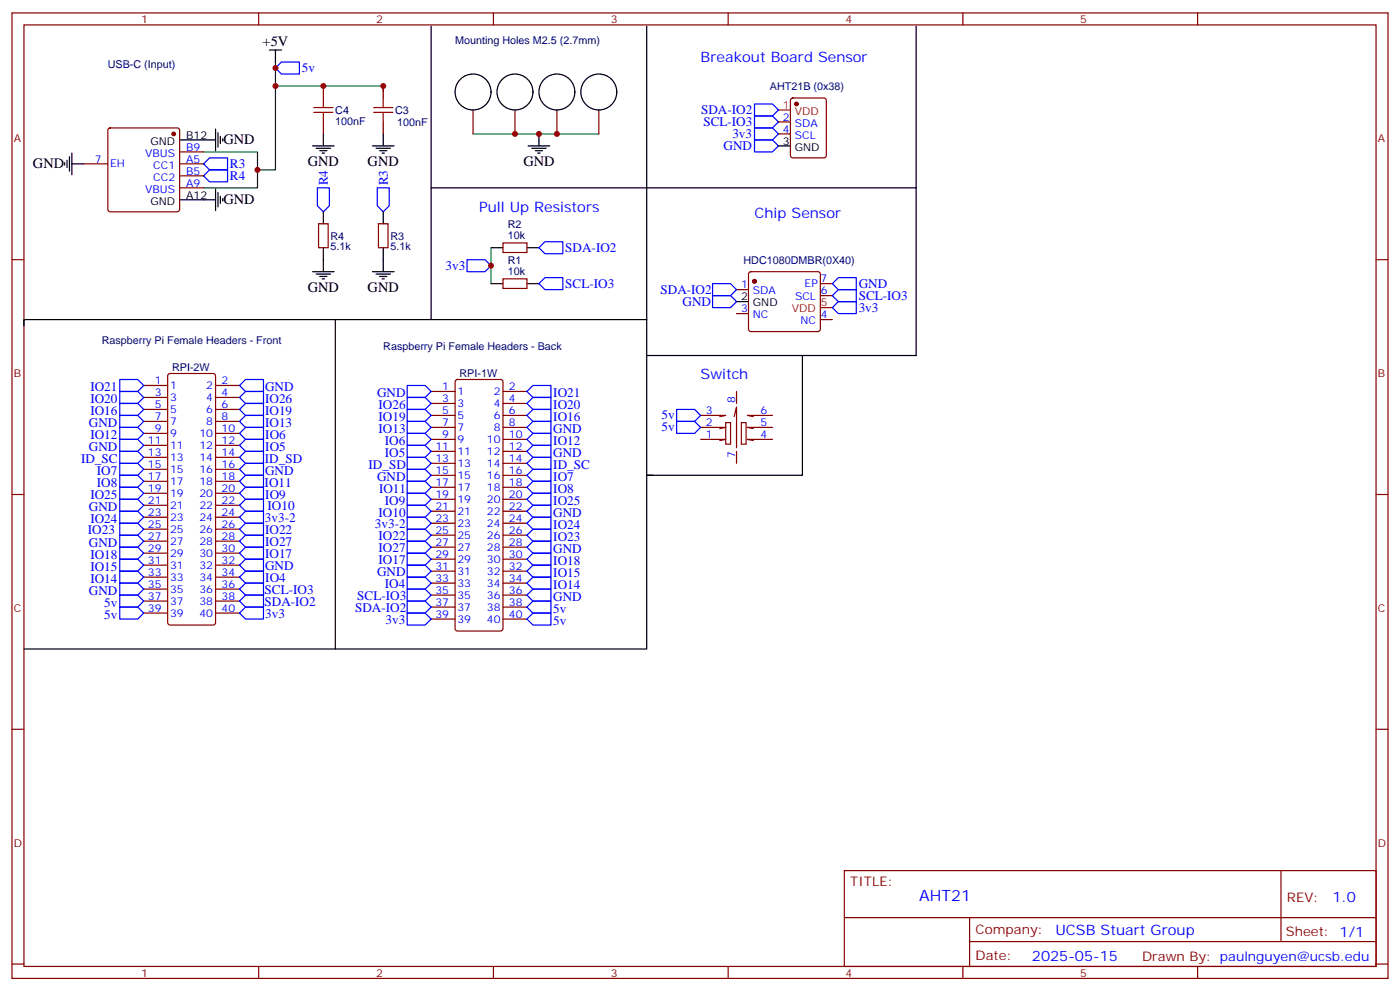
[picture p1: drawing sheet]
<svg xmlns="http://www.w3.org/2000/svg" width="412mm" height="292mm" viewBox="0 0 412 292" stroke-linecap="round" stroke-linejoin="round" font-family="sans-serif">
<g fill="none" stroke="#000" stroke-width=".35">
<path d="M79.4 14.7h3.5M81.1 14.7v3.6M127 7.7v86.4h-119.9v1.8M190.5 7.7v47.6h-63.5M269.9 7.7v47.6h-79.4v49.4h79.4v-49.4M63.5 38v6.4M64.2 39.1v4.2M95.2 39.4v3.6M112.9 39.4v3.6M158.7 39.4v3.6M19 47.9v.7M19.8 47.2v2.1"/>
<path d="M20.5 46.1v4.3M21.2 48.3h3.5M21.2 45.1v6.3M52.9 41.2h10.6M52.9 58.8h10.6M63.5 55.7v6.3M64.2 56.7v4.3M64.9 40.1v2.2M64.9 57.8v2.1M65.6 40.9v.7M65.6 58.5v.7M92.1 43h6.3"/>
<path d="M93.1 43.7h4.3M94.2 44.4h2.1M94.9 45.1h.7M109.7 43h6.4M110.8 43.7h4.2M111.8 44.4h2.1M112.5 45.1h.7M155.6 43h6.3M156.6 43.7h4.3M157.7 44.4h2.1M158.4 45.1h.7M229.3 43h3.5"/>
<path d="M95.2 62.4v3.5M95.2 73v7M112.9 62.4v3.5M112.9 73v7M144.6 73h3.6M155.2 73h3.5M92.1 80h6.3M93.1 80.7h4.3M94.2 81.4h2.1M94.9 82.1h.7M98.8 94.1v97M109.7 80h6.4"/>
<path d="M110.8 80.7h4.2M111.8 81.4h2.1M112.5 82.1h.7M127 94.1h63.5M144.6 83.5h3.6M155.2 83.5h3.5M217 88.8h3.5M190.5 104.7v86.4h-183.4M236.4 104.7v35.3h-45.9h1.8"/>
<circle cx="139.3" cy="27.1" r="5.3"/>
<circle cx="151.7" cy="27.1" r="5.3"/>
<circle cx="164" cy="27.1" r="5.3"/>
<circle cx="176.4" cy="27.1" r="5.3"/>
</g>
<g fill="none" stroke="#00f" stroke-width=".35">
<path d="M82.9 18.3h5.3v3.5h-5.3l-1.8-1.8zM222.2 34.1h5.3l1.8 1.8-1.8 1.8h-5.3zM222.2 37.7h5.3l1.8 1.7-1.8 1.8h-5.3zM222.2 30.6h5.3l1.8 1.8-1.8 1.7h-5.3zM60 51.8l1.7-1.8h5.3v3.6h-5.3zM60 48.3l1.7-1.8h5.3v3.5h-5.3zM93.5 55.3h3.5v5.3l-1.8 1.8-1.7-1.8zM111.1 55.3h3.6v5.3l-1.8 1.8-1.8-1.8zM222.2 41.2h5.3l1.8 1.8-1.8 1.7h-5.3zM137.6 76.5h5.3l1.7 1.7-1.7 1.8h-5.3zM158.7 73l1.8-1.8h5.3v3.5h-5.3zM158.7 83.5l1.8-1.7h5.3v3.5h-5.3z"/>
<path d="M209.9 87.1h5.3l1.8 1.7-1.8 1.8h-5.3zM209.9 83.5h5.3l1.8 1.8-1.8 1.8h-5.3zM245.2 87.1l1.7-1.8h5.3v3.5h-5.3zM245.2 83.5l1.7-1.7h5.3v3.5h-5.3zM245.2 90.6l1.7-1.8h5.3v3.6h-5.3zM35.3 118.8h5.3l1.7 1.8-1.7 1.7h-5.3zM35.3 115.3h5.3l1.7 1.8-1.7 1.7h-5.3zM35.3 111.8h5.3l1.7 1.7-1.7 1.8h-5.3zM70.6 117.1l1.7-1.8h5.3v3.5h-5.3zM70.6 113.5l1.7-1.7h5.3v3.5h-5.3zM119.9 113.5h5.3l1.8 1.8-1.8 1.8h-5.3zM119.9 117.1h5.3l1.8 1.7-1.8 1.8h-5.3z"/>
<path d="M157 113.5h5.3v3.6h-5.3l-1.8-1.8zM157 117.1h5.3v3.5h-5.3l-1.8-1.8zM35.3 129.4h5.3l1.7 1.8-1.7 1.7h-5.3zM35.3 132.9h5.3l1.7 1.8-1.7 1.8h-5.3zM35.3 122.3h5.3l1.7 1.8-1.7 1.8h-5.3zM35.3 136.5h5.3l1.7 1.7-1.7 1.8h-5.3zM35.3 140h5.3l1.7 1.7-1.7 1.8h-5.3zM35.3 125.9h5.3l1.7 1.7-1.7 1.8h-5.3zM70.6 134.7l1.7-1.8h5.3v3.6h-5.3zM70.6 120.6l1.7-1.8h5.3v3.5h-5.3zM70.6 124.1l1.7-1.8h5.3v3.6h-5.3zM70.6 127.6l1.7-1.7h5.3v3.5h-5.3z"/>
<path d="M70.6 131.2l1.7-1.8h5.3v3.5h-5.3zM70.6 138.2l1.7-1.7h5.3v3.5h-5.3zM119.9 138.2h5.3l1.8 1.8-1.8 1.7h-5.3zM119.9 134.7h5.3l1.8 1.8-1.8 1.7h-5.3zM119.9 131.2h5.3l1.8 1.7-1.8 1.8h-5.3zM119.9 127.6h5.3l1.8 1.8-1.8 1.8h-5.3zM119.9 124.1h5.3l1.8 1.8-1.8 1.7h-5.3zM119.9 120.6h5.3l1.8 1.7-1.8 1.8h-5.3zM157 124.1h5.3v3.5h-5.3l-1.8-1.7zM157 120.6h5.3v3.5h-5.3l-1.8-1.8zM157 127.6h5.3v3.6h-5.3l-1.8-1.8zM157 131.2h5.3v3.5h-5.3l-1.8-1.8z"/>
<path d="M157 134.7h5.3v3.5h-5.3l-1.8-1.7zM157 138.2h5.3v3.5h-5.3l-1.8-1.7zM199.3 120.6h5.3l1.8 1.7-1.8 1.8h-5.3zM199.3 124.1h5.3l1.8 1.8-1.8 1.7h-5.3zM35.3 157.6h5.3l1.7 1.8-1.7 1.7h-5.3zM35.3 147h5.3l1.7 1.8-1.7 1.8h-5.3zM35.3 154.1h5.3l1.7 1.8-1.7 1.7h-5.3zM35.3 150.6h5.3l1.7 1.7-1.7 1.8h-5.3zM35.3 143.5h5.3l1.7 1.8-1.7 1.7h-5.3zM70.6 152.3l1.7-1.7h5.3v3.5h-5.3zM70.6 141.7l1.7-1.7h5.3v3.5h-5.3zM70.6 145.3l1.7-1.8h5.3v3.5h-5.3z"/>
<path d="M70.6 148.8l1.7-1.8h5.3v3.6h-5.3zM70.6 159.4l1.7-1.8h5.3v3.5h-5.3zM72.3 154.1h5.3v3.5h-5.3l-1.7-1.7zM119.9 159.4h5.3l1.8 1.7-1.8 1.8h-5.3zM119.9 155.9h5.3l1.8 1.7-1.8 1.8h-5.3zM119.9 152.3h5.3l1.8 1.8-1.8 1.8h-5.3zM119.9 148.8h5.3l1.8 1.8-1.8 1.7h-5.3zM119.9 145.3h5.3l1.8 1.7-1.8 1.8h-5.3zM119.9 141.7h5.3l1.8 1.8-1.8 1.8h-5.3zM157 141.7h5.3v3.6h-5.3l-1.8-1.8zM157 145.3h5.3v3.5h-5.3l-1.8-1.8zM157 148.8h5.3v3.5h-5.3l-1.8-1.7z"/>
<path d="M157 152.3h5.3v3.6h-5.3l-1.8-1.8zM157 155.9h5.3v3.5h-5.3l-1.8-1.8zM157 159.4h5.3v3.5h-5.3l-1.8-1.8zM35.3 171.7h5.3l1.7 1.8-1.7 1.8h-5.3zM35.3 178.8h5.3l1.7 1.8-1.7 1.7h-5.3zM35.3 175.3h5.3l1.7 1.7-1.7 1.8h-5.3zM35.3 168.2h5.3l1.7 1.8-1.7 1.7h-5.3zM35.3 161.1h5.3l1.7 1.8-1.7 1.8h-5.3zM35.3 164.7h5.3l1.7 1.7-1.7 1.8h-5.3zM70.6 173.5l1.7-1.8h5.3v3.6h-5.3zM70.6 177l1.7-1.7h5.3v3.5h-5.3zM70.6 162.9l1.7-1.8h5.3v3.6h-5.3z"/>
<path d="M70.6 166.4l1.7-1.7h5.3v3.5h-5.3zM70.6 170l1.7-1.8h5.3v3.5h-5.3zM119.9 173.5h5.3l1.8 1.8-1.8 1.7h-5.3zM119.9 177h5.3l1.8 1.8-1.8 1.8h-5.3zM119.9 170h5.3l1.8 1.7-1.8 1.8h-5.3zM119.9 166.4h5.3l1.8 1.8-1.8 1.8h-5.3zM119.9 162.9h5.3l1.8 1.8-1.8 1.7h-5.3zM155.2 171.7l1.8-1.7h5.3v3.5h-5.3zM157 166.4h5.3v3.6h-5.3l-1.8-1.8zM157 162.9h5.3v3.5h-5.3l-1.8-1.7zM157 173.5h5.3v3.5h-5.3l-1.8-1.7zM157 177h5.3v3.6h-5.3l-1.8-1.8z"/>
<path d="M70.6 180.6l1.7-1.8h5.3v3.5h-5.3zM119.9 180.6h5.3l1.8 1.7-1.8 1.8h-5.3zM157 180.6h5.3v3.5h-5.3l-1.8-1.8z"/>
</g>
<path d="M81.1 18.3v31.7h-5.3M81.1 25.3h31.8v1.8M139.3 39.4h37.1M60 44.7h15.8v10.6h-15.8M144.6 73v10.5" fill="none" stroke="#008700" stroke-width=".35"/>
<path d="M92.4 31.7h5.7M92.4 33.1h5.7M95.2 28.9v2.8M95.2 33.1v2.8M110.1 31.7h5.6M110.1 33.1h5.6M112.9 28.9v2.8M112.9 33.1v2.8" fill="none" stroke="#a10000" stroke-width=".35"/>
<g fill="none" stroke="#870000" stroke-width=".35">
<path d="M3.5 3.8h405.4v284.3h-405.4zM7.1 7.3h398.2v277.3h-398.2zM76.2 3.8v3.5M145.3 3.8v3.5M214.5 3.8v3.5M283.6 3.8v3.5M352.8 3.8v3.5M32 37.9l.5-.2h19.7l.5 .2 .2 .5v23.3l-.2 .5-.5 .2h-19.7l-.5-.3-.3-.4v-23.3zM95.2 25.3v3.6M95.2 35.9v3.5M112.9 25.3v3.6M112.9 35.9v3.5"/>
<path d="M139.3 32.4v7M151.7 32.4v7M164 32.4v7M176.4 32.4v7M229.3 39.4h3.5M229.3 35.9h3.5M233.1 29.1l.4-.2h9.2l.7 .4v16.5l-.4 .6-9.5 .1-.6-.5-.1-16.4zM24.7 48.3h7M52.9 48.3h7.1M52.9 55.3h7.1M52.9 51.8h7.1M52.9 44.7h7.1"/>
<path d="M3.5 76.5h3.6M93.8 65.9h2.9v7.1h-2.9zM111.5 65.9h2.8v7.1h-2.8zM148.2 71.5h7v2.9h-7zM405.3 76.5h3.6M148.2 82.1h7v2.8h-7zM217 85.3h3.5M217 92.4h3.5M220.7 80.2l.5-.2h19.7l.5 .2 .3 .5v16.2l-.3 .5-.5 .2h-19.7l-.5-.2-.2-.5v-16.2zM241.7 94.1h3.5M241.7 87.1h3.5M241.7 83.5h3.5"/>
<path d="M42.3 117.1h7.1M42.3 113.5h7.1M49.6 110.2l.5-.2h12.7l.5 .2 .2 .5v72.7l-.2 .5-.5 .2h-12.7l-.5-.3-.2-.4v-72.7zM63.5 117.1h7.1M63.5 113.5h7.1M127 118.8h7.1M127 115.3h7.1M134.3 112l.5-.2h12.7l.5 .2 .2 .5v72.6l-.3 .5-.4 .2h-12.7l-.5-.2-.2-.5v-72.6zM148.2 118.8h7M148.2 115.3h7M217 115.3v3.5M42.3 138.2h7.1"/>
<path d="M42.3 134.7h7.1M42.3 131.2h7.1M42.3 127.6h7.1M42.3 124.1h7.1M42.3 120.6h7.1M63.5 138.2h7.1M63.5 134.7h7.1M63.5 131.2h7.1M63.5 127.6h7.1M63.5 124.1h7.1M63.5 120.6h7.1M127 140h7.1"/>
<path d="M127 136.5h7.1M127 132.9h7.1M127 129.4h7.1M127 125.9h7.1M127 122.3h7.1M148.2 140h7M148.2 136.5h7M148.2 132.9h7M148.2 129.4h7M148.2 125.9h7M148.2 122.3h7M206.4 129.4h7.4l-1.8 .4"/>
<path d="M206.4 125.9h7.4l-1.8 .3M206.4 122.3h7.4l-1.8 .4M213.8 124.5h1.4v6.3h-1.4zM216.3 122.7l.7-2.8v12M217 132.9v3.6M218.4 124.5h1.4v6.3h-1.4zM227.5 129.4h-7.4l1.8 .4M227.5 125.9h-7.4l1.8 .3M227.5 122.3h-7.4l1.8 .4M3.5 145.6h3.6M42.3 159.4h7.1M42.3 155.9h7.1"/>
<path d="M42.3 152.3h7.1M42.3 148.8h7.1M42.3 145.3h7.1M42.3 141.7h7.1M63.5 159.4h7.1M63.5 155.9h7.1M63.5 152.3h7.1M63.5 148.8h7.1M63.5 145.3h7.1M63.5 141.7h7.1M127 157.6h7.1M127 154.1h7.1"/>
<path d="M127 150.6h7.1M127 147h7.1M127 143.5h7.1M148.2 157.6h7M148.2 154.1h7M148.2 150.6h7M148.2 147h7M148.2 143.5h7M405.3 145.6h3.6M42.3 177h7.1M42.3 173.5h7.1M42.3 170h7.1"/>
<path d="M42.3 166.4h7.1M42.3 162.9h7.1M63.5 177h7.1M63.5 173.5h7.1M63.5 170h7.1M63.5 166.4h7.1M63.5 162.9h7.1M127 178.8h7.1M127 175.3h7.1M127 171.7h7.1M127 168.2h7.1M127 164.7h7.1"/>
<path d="M127 161.1h7.1M148.2 178.8h7M148.2 175.3h7M148.2 171.7h7M148.2 168.2h7M148.2 164.7h7M148.2 161.1h7M42.3 180.6h7.1M63.5 180.6h7.1M127 182.3h7.1M148.2 182.3h7M3.5 214.8h3.6"/>
<path d="M405.3 214.8h3.6M248.7 256.4h156.6v28.2h-156.6zM377.3 256.4v20.9M248.7 270.2h156.5M285.6 277.3h119.6M285.6 270.2v14.2M3.5 283.9h3.6M76.2 284.6v3.5M145.3 284.6v3.5M214.5 284.6v3.5M283.6 284.6v3.5M352.8 284.6v3.5"/>
<path d="M405.3 283.9h3.6"/>
</g>
<g fill="#870000" stroke="#870000" stroke-width=".35">
<circle cx="51.2" cy="39.4" r=".53"/>
<circle cx="234.6" cy="30.6" r=".53"/>
<circle cx="222.2" cy="82.8" r=".53"/>
</g>
<path d="M229.3 32.4h3.5M241.7 90.6h3.5" fill="none" stroke="#f00" stroke-width=".35"/>
<g fill="#c00">
<circle cx="81.1" cy="20" r=".88"/>
<circle cx="81.1" cy="25.3" r=".88"/>
<circle cx="75.8" cy="50" r=".88"/>
<circle cx="112.9" cy="25.3" r=".88"/>
<circle cx="95.3" cy="25.3" r=".88"/>
<circle cx="158.8" cy="39.4" r=".88"/>
<circle cx="164" cy="39.4" r=".88"/>
<circle cx="151.7" cy="39.4" r=".88"/>
<circle cx="144.6" cy="78.2" r=".88"/>
</g>
<text font-size="4.6" fill="#00f" x="270.8" y="265.4">AHT21</text>
<g font-size="4.2">
<text x="77.4" y="13.7">+5V</text>
<text x="65.8" y="42.5">GND</text>
<text x="9.7" y="49.5">GND</text>
<text x="90.7" y="49">GND</text>
<text x="108.3" y="49">GND</text>
<text x="154.2" y="49">GND</text>
<text x="65.8" y="60.1">GND</text>
<text x="90.7" y="86">GND</text>
<text x="108.3" y="86.1">GND</text>
</g>
<g font-size="4.2" fill="#00f">
<text x="206.4" y="18.3">Breakout Board Sensor</text>
<text x="141.1" y="62.4">Pull Up Resistors</text>
<text x="222.2" y="64.1">Chip Sensor</text>
<text x="206.4" y="111.8">Switch</text>
<text x="392.5" y="265.7">1.0</text>
<text x="310.9" y="275.2">UCSB Stuart Group</text>
<text x="304" y="283">2025-05-15</text>
</g>
<g font-size="3.9" fill="#00f">
<text x="88.9" y="21.2">5v</text>
<text x="206.5" y="33.6">SDA-IO2</text>
<text x="207.2" y="37.2">SCL-IO3</text>
<text x="215.7" y="40.7">3v3</text>
<text x="213.2" y="44.2">GND</text>
<text x="67.7" y="53.1">R4</text>
<text x="67.7" y="49.6">R3</text>
<text x="96.6" y="54.6" transform="rotate(-90 96.6 54.6)">R4</text>
<text x="114.2" y="54.6" transform="rotate(-90 114.2 54.6)">R3</text>
<text x="166.5" y="74.3">SDA-IO2</text>
<text x="131.2" y="79.5">3v3</text>
<text x="166.5" y="84.8">SCL-IO3</text>
<text x="194.6" y="86.5">SDA-IO2</text>
<text x="252.9" y="88.3">SCL-IO3</text>
<text x="252.9" y="84.7">GND</text>
<text x="201" y="90.1">GND</text>
<text x="252.9" y="91.9">3v3</text>
<text x="26.6" y="118.7">IO20</text>
<text x="26.6" y="115.1">IO21</text>
<text x="78.1" y="115.1">GND</text>
<text x="78.1" y="118.6">IO26</text>
<text x="111.1" y="116.8">GND</text>
<text x="163" y="116.9">IO21</text>
<text x="26.2" y="125.7">GND</text>
<text x="26.6" y="122.2">IO16</text>
<text x="78.1" y="122.1">IO19</text>
<text x="78.1" y="125.7">IO13</text>
<text x="111.5" y="123.9">IO19</text>
<text x="111.5" y="120.4">IO26</text>
<text x="163" y="120.4">IO20</text>
<text x="163" y="124">IO16</text>
<text x="194.8" y="123.3">5v</text>
<text x="26.6" y="129.3">IO12</text>
<text x="78.2" y="129.2">IO6</text>
<text x="111.5" y="127.4">IO13</text>
<text x="113.4" y="131">IO6</text>
<text x="163" y="127.5">GND</text>
<text x="163" y="131">IO12</text>
<text x="194.8" y="126.9">5v</text>
<text x="23.9" y="136.3">ID_SC</text>
<text x="26.2" y="132.8">GND</text>
<text x="78" y="136.2">ID_SD</text>
<text x="78.2" y="132.7">IO5</text>
<text x="113.4" y="134.5">IO5</text>
<text x="163" y="134.5">GND</text>
<text x="28.6" y="139.8">IO7</text>
<text x="28.6" y="143.4">IO8</text>
<text x="78" y="143.3">IO11</text>
<text x="78.1" y="139.8">GND</text>
<text x="108.6" y="138">ID_SD</text>
<text x="111.1" y="141.5">GND</text>
<text x="163" y="138.1">ID_SC</text>
<text x="163" y="141.6">IO7</text>
<text x="26.6" y="146.9">IO25</text>
<text x="78.2" y="146.8">IO9</text>
<text x="111.6" y="145.1">IO11</text>
<text x="113.4" y="148.6">IO9</text>
<text x="163" y="145.1">IO8</text>
<text x="163" y="148.7">IO25</text>
<text x="26.2" y="150.4">GND</text>
<text x="26.6" y="154">IO24</text>
<text x="78.1" y="153.6">3v3-2</text>
<text x="78.8" y="150.2">IO10</text>
<text x="110.5" y="155.4">3v3-2</text>
<text x="111.5" y="152.1">IO10</text>
<text x="163" y="152.2">GND</text>
<text x="163" y="155.7">IO24</text>
<text x="25.9" y="157.3">IO23</text>
<text x="26.2" y="161">GND</text>
<text x="78.1" y="157.4">IO22</text>
<text x="78.1" y="160.9">IO27</text>
<text x="111.5" y="159.2">IO22</text>
<text x="163" y="159.2">IO23</text>
<text x="26.6" y="164.5">IO18</text>
<text x="78.1" y="168">GND</text>
<text x="78.1" y="164.5">IO17</text>
<text x="111.5" y="166.2">IO17</text>
<text x="111.5" y="162.7">IO27</text>
<text x="163" y="162.8">GND</text>
<text x="163" y="166.3">IO18</text>
<text x="26.6" y="171.6">IO14</text>
<text x="26.6" y="168.1">IO15</text>
<text x="78.2" y="171.5">IO4</text>
<text x="111.1" y="169.8">GND</text>
<text x="113.4" y="173.3">IO4</text>
<text x="163" y="169.8">IO15</text>
<text x="163" y="173.4">IO14</text>
<text x="26.2" y="175.1">GND</text>
<text x="30.7" y="178.6">5v</text>
<text x="77.9" y="178.6">SDA-IO2</text>
<text x="78" y="175">SCL-IO3</text>
<text x="105.2" y="176.8">SCL-IO3</text>
<text x="163" y="176.9">GND</text>
<text x="30.7" y="182.2">5v</text>
<text x="78.1" y="182.1">3v3</text>
<text x="104.6" y="180.3">SDA-IO2</text>
<text x="113.6" y="183.9">3v3</text>
<text x="163" y="180.4">5v</text>
<text x="163" y="183.9">5v</text>
</g>
<g font-size="3.9" fill="#800">
<text x="250.5" y="261">TITLE:</text>
<text x="379.1" y="265.7">REV:</text>
<text x="287.4" y="275.2">Company:</text>
<text x="378.7" y="275.8">Sheet: 1/1</text>
<text x="287.4" y="282.9">Date:</text>
<text x="336.4" y="282.9">Drawn By: paulnguyen@ucsb.edu</text>
</g>
<g font-size="3.2" fill="#800">
<text x="41.6" y="6.8">1</text>
<text x="110.8" y="6.8">2</text>
<text x="179.9" y="6.8">3</text>
<text x="249.1" y="6.8">4</text>
<text x="318.2" y="6.8">5</text>
<text x="4.1" y="41.9">A</text>
<text x="405.9" y="41.9">A</text>
<text x="4.1" y="111.1">B</text>
<text x="405.9" y="111.1">B</text>
<text x="4.1" y="180.2">C</text>
<text x="405.9" y="180.2">C</text>
<text x="4.1" y="249.3">D</text>
<text x="405.9" y="249.3">D</text>
<text x="41.6" y="287.6">1</text>
<text x="110.8" y="287.6">2</text>
<text x="179.9" y="287.6">3</text>
<text x="249.1" y="287.6">4</text>
<text x="318.2" y="287.6">5</text>
</g>
<g font-size="3.2" fill="#000080">
<text x="134.1" y="13">Mounting Holes M2.5 (2.7mm)</text>
<text x="31.7" y="20">USB-C (Input)</text>
<text x="226.8" y="26.5">AHT21B (0x38)</text>
<text x="98.8" y="33.5">C4</text>
<text x="116.4" y="33.5">C3</text>
<text x="98.8" y="36.7">100nF</text>
<text x="117" y="37.1">100nF</text>
<text x="97.4" y="70.6">R4</text>
<text x="115" y="70.6">R3</text>
<text x="149.6" y="70.5">10k</text>
<text x="149.6" y="67.3">R2</text>
<text x="97.4" y="73.7">5.1k</text>
<text x="115" y="73.7">5.1k</text>
<text x="149.6" y="77.8">R1</text>
<text x="219" y="77.6">HDC1080DMBR(0X40)</text>
<text x="149.6" y="81.1">10k</text>
<text x="30" y="101.2">Raspberry Pi Female Headers - Front</text>
<text x="112.9" y="102.9">Raspberry Pi Female Headers - Back</text>
<text x="50.7" y="109.3">RPI-2W</text>
<text x="135.4" y="111.1">RPI-1W</text>
</g>
<g font-size="3.2" fill="#00f">
<text x="230.6" y="35.6">2</text>
<text x="230.6" y="39.1">4</text>
<text x="234.1" y="40.9">SCL</text>
<text x="234.1" y="37.3">SDA</text>
<text x="28" y="47.9">7</text>
<text x="42.8" y="46.1">VBUS</text>
<text x="54.9" y="47.9">A5</text>
<text x="54.9" y="44.4">B9</text>
<text x="32.5" y="49.3">EH</text>
<text x="45.2" y="49.7">CC1</text>
<text x="45.2" y="53.2">CC2</text>
<text x="54.9" y="51.4">B5</text>
<text x="42.8" y="56.7">VBUS</text>
<text x="54.9" y="55">A9</text>
<text x="241.7" y="83.2">7</text>
<text x="218.3" y="84.9">1</text>
<text x="221.8" y="86.7">SDA</text>
<text x="234.2" y="88.5">SCL</text>
<text x="237" y="84.6">EP</text>
<text x="241.8" y="86.7">6</text>
<text x="218.3" y="92">3</text>
<text x="221.8" y="93.8">NC</text>
<text x="235.8" y="95.5">NC</text>
<text x="241.8" y="93.8">4</text>
<text x="45.6" y="113.2">1</text>
<text x="65.3" y="113.2">2</text>
<text x="45.6" y="116.7">3</text>
<text x="50.1" y="118.1">3</text>
<text x="50.1" y="114.6">1</text>
<text x="60.8" y="118.1">4</text>
<text x="60.8" y="114.6">2</text>
<text x="65.3" y="116.7">4</text>
<text x="130.3" y="118.5">3</text>
<text x="130.3" y="114.9">1</text>
<text x="134.8" y="119.9">3</text>
<text x="134.8" y="116.3">1</text>
<text x="145.4" y="119.9">4</text>
<text x="145.4" y="116.3">2</text>
<text x="149.9" y="118.5">4</text>
<text x="149.9" y="114.9">2</text>
<text x="216.6" y="118.8" transform="rotate(-90 216.6 118.8)">8</text>
<text x="45.6" y="123.8">7</text>
<text x="45.6" y="120.2">5</text>
<text x="50.1" y="125.2">7</text>
<text x="50.1" y="121.6">5</text>
<text x="60.8" y="125.2">8</text>
<text x="60.8" y="121.6">6</text>
<text x="65.3" y="123.8">8</text>
<text x="65.3" y="120.2">6</text>
<text x="130.3" y="125.5">7</text>
<text x="130.3" y="122">5</text>
<text x="134.8" y="123.4">5</text>
<text x="145.4" y="123.4">6</text>
<text x="149.9" y="125.5">8</text>
<text x="149.9" y="122">6</text>
<text x="207.9" y="125.5">2</text>
<text x="207.9" y="122">3</text>
<text x="224" y="125.5">5</text>
<text x="224" y="122">6</text>
<text x="43.6" y="130.8">11</text>
<text x="45.6" y="127.3">9</text>
<text x="50.1" y="128.7">9</text>
<text x="58.8" y="128.7">10</text>
<text x="65.3" y="130.8">12</text>
<text x="65.3" y="127.3">10</text>
<text x="130.3" y="129">9</text>
<text x="134.8" y="130.5">9</text>
<text x="134.8" y="126.9">7</text>
<text x="143.4" y="130.5">10</text>
<text x="145.4" y="126.9">8</text>
<text x="149.9" y="129">10</text>
<text x="207.9" y="129">1</text>
<text x="224" y="129">4</text>
<text x="43.6" y="137.9">15</text>
<text x="43.6" y="134.3">13</text>
<text x="50.1" y="135.7">13</text>
<text x="50.1" y="132.2">11</text>
<text x="58.8" y="135.7">14</text>
<text x="58.8" y="132.2">12</text>
<text x="65.3" y="137.9">16</text>
<text x="65.3" y="134.3">14</text>
<text x="128.3" y="136.1">13</text>
<text x="128.3" y="132.6">11</text>
<text x="134.8" y="137.5">13</text>
<text x="134.8" y="134">11</text>
<text x="143.4" y="137.5">14</text>
<text x="143.4" y="134">12</text>
<text x="149.9" y="136.1">14</text>
<text x="149.9" y="132.6">12</text>
<text x="216.6" y="134.9" transform="rotate(-90 216.6 134.9)">7</text>
<text x="43.6" y="141.4">17</text>
<text x="50.1" y="142.8">17</text>
<text x="50.1" y="139.3">15</text>
<text x="58.8" y="142.8">18</text>
<text x="58.8" y="139.3">16</text>
<text x="65.3" y="141.4">18</text>
<text x="128.3" y="143.2">17</text>
<text x="128.3" y="139.6">15</text>
<text x="134.8" y="141">15</text>
<text x="143.4" y="141">16</text>
<text x="149.9" y="143.2">18</text>
<text x="149.9" y="139.6">16</text>
<text x="43.6" y="148.4">21</text>
<text x="43.6" y="144.9">19</text>
<text x="50.1" y="149.9">21</text>
<text x="50.1" y="146.3">19</text>
<text x="58.8" y="149.9">22</text>
<text x="58.8" y="146.3">20</text>
<text x="65.3" y="148.4">22</text>
<text x="65.3" y="144.9">20</text>
<text x="128.3" y="146.7">19</text>
<text x="134.8" y="148.1">19</text>
<text x="134.8" y="144.6">17</text>
<text x="143.4" y="148.1">20</text>
<text x="143.4" y="144.6">18</text>
<text x="149.9" y="146.7">20</text>
<text x="43.6" y="155.5">25</text>
<text x="43.6" y="152">23</text>
<text x="50.1" y="153.4">23</text>
<text x="58.8" y="153.4">24</text>
<text x="65.3" y="155.5">26</text>
<text x="65.3" y="152">24</text>
<text x="128.3" y="153.7">23</text>
<text x="128.3" y="150.2">21</text>
<text x="134.8" y="155.2">23</text>
<text x="134.8" y="151.6">21</text>
<text x="143.4" y="155.2">24</text>
<text x="143.4" y="151.6">22</text>
<text x="149.9" y="153.7">24</text>
<text x="149.9" y="150.2">22</text>
<text x="43.6" y="159">27</text>
<text x="50.1" y="160.4">27</text>
<text x="50.1" y="156.9">25</text>
<text x="58.8" y="160.4">28</text>
<text x="58.8" y="156.9">26</text>
<text x="65.3" y="159">28</text>
<text x="128.3" y="160.8">27</text>
<text x="128.3" y="157.3">25</text>
<text x="134.8" y="158.7">25</text>
<text x="143.4" y="158.7">26</text>
<text x="149.9" y="160.8">28</text>
<text x="149.9" y="157.3">26</text>
<text x="43.6" y="166.1">31</text>
<text x="43.6" y="162.6">29</text>
<text x="50.1" y="167.5">31</text>
<text x="50.1" y="164">29</text>
<text x="58.8" y="167.5">32</text>
<text x="58.8" y="164">30</text>
<text x="65.3" y="166.1">32</text>
<text x="65.3" y="162.6">30</text>
<text x="128.3" y="167.9">31</text>
<text x="128.3" y="164.3">29</text>
<text x="134.8" y="165.7">29</text>
<text x="134.8" y="162.2">27</text>
<text x="143.4" y="165.7">30</text>
<text x="143.4" y="162.2">28</text>
<text x="149.9" y="167.9">32</text>
<text x="149.9" y="164.3">30</text>
<text x="43.6" y="173.1">35</text>
<text x="43.6" y="169.6">33</text>
<text x="50.1" y="171">33</text>
<text x="58.8" y="171">34</text>
<text x="65.3" y="173.1">36</text>
<text x="65.3" y="169.6">34</text>
<text x="128.3" y="171.4">33</text>
<text x="134.8" y="172.8">33</text>
<text x="134.8" y="169.3">31</text>
<text x="143.4" y="172.8">34</text>
<text x="143.4" y="169.3">32</text>
<text x="149.9" y="171.4">34</text>
<text x="43.6" y="176.7">37</text>
<text x="50.1" y="178.1">37</text>
<text x="50.1" y="174.6">35</text>
<text x="58.8" y="178.1">38</text>
<text x="58.8" y="174.6">36</text>
<text x="65.3" y="176.7">38</text>
<text x="128.3" y="178.4">37</text>
<text x="128.3" y="174.9">35</text>
<text x="134.8" y="179.8">37</text>
<text x="134.8" y="176.3">35</text>
<text x="143.4" y="179.8">38</text>
<text x="143.4" y="176.3">36</text>
<text x="149.9" y="178.4">38</text>
<text x="149.9" y="174.9">36</text>
<text x="43.6" y="180.2">39</text>
<text x="50.1" y="181.6">39</text>
<text x="58.8" y="181.6">40</text>
<text x="65.3" y="180.2">40</text>
<text x="128.3" y="182">39</text>
<text x="134.8" y="183.4">39</text>
<text x="143.4" y="183.4">40</text>
<text x="149.9" y="182">40</text>
</g>
<g font-size="3.2" fill="#f00">
<text x="230.6" y="32">1</text>
<text x="234.1" y="33.8">VDD</text>
<text x="233.3" y="92">VDD</text>
<text x="241.8" y="90.2">5</text>
</g>
<g font-size="3.2">
<text x="54.9" y="40.9">B12</text>
<text x="44.3" y="42.6">GND</text>
<text x="230.6" y="42.6">3</text>
<text x="234.1" y="44.4">GND</text>
<text x="54.9" y="58.5">A12</text>
<text x="44.3" y="60.3">GND</text>
<text x="218.3" y="88.5">2</text>
<text x="221.8" y="90.2">GND</text>
</g>
</svg>
